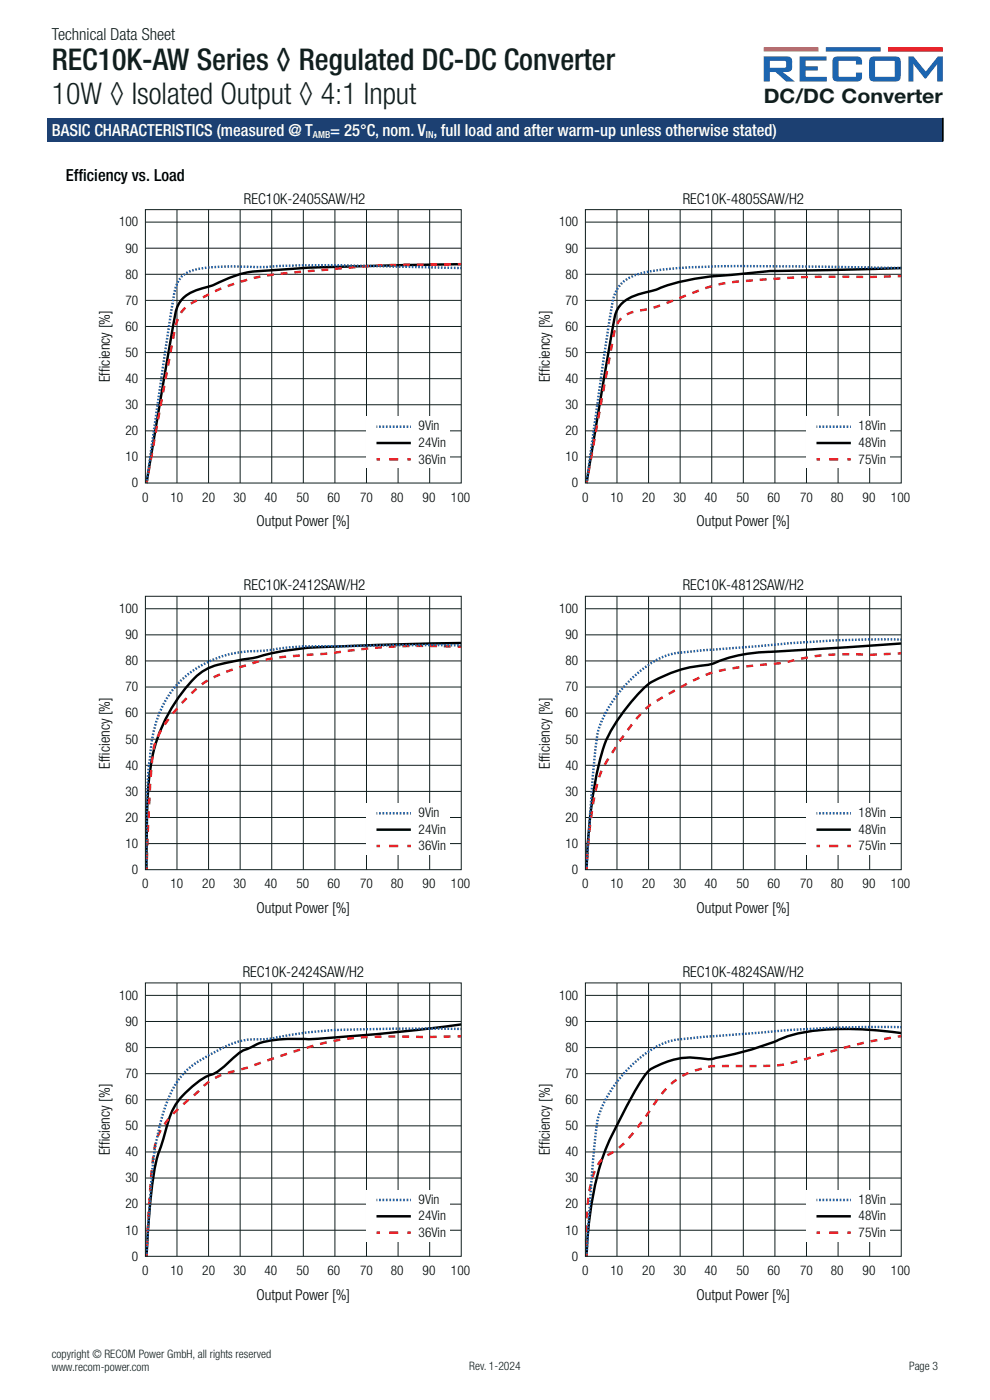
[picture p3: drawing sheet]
<svg xmlns="http://www.w3.org/2000/svg" width="210mm" height="297mm" viewBox="0 0 210 297" stroke-linecap="round" stroke-linejoin="round" font-family="sans-serif">
<path d="M162 10h11.6v.9l-11.6 .1z" fill="#fdbb27"/>
<path d="M175.2 10h11.6v.9l-11.6 .1z" fill="#1c65b0"/>
<path d="M188.4 10h11.6v.9l-11.6 .1z" fill="#d5282c"/>
<g fill="#1c65b0">
<path d="M169.6 12h5.7v.9h-4.4v1.2h2.5l.1 .8-2.6 .1v1.2l4.4 .1 .1 1h-5.8z"/>
<path d="M176.9 12.2l.9-.2h3.9a1.2 1.2 0 0 1 1.1 1.7h-1.2l-.1-.8h-3.6v3.4h3.6l.1-.9h1.2l.1 .8-.3 .8-.6 .3h-4.3a.99 .99 0 0 1-1.1-1.1v-3.3z"/>
<path d="M192.7 12h1.1l2.6 3.2 2.5-3.2h1.1v5.3h-1.2v-3.8l-2.5 3.2-.2-.1-2.4-3.1 .1 3.8h-1.1z"/>
<path d="M163.3 12.9h3a.4 .4 0 0 1 .5 .4v.6a.4 .4 0 0 1-.5 .5h-3zM162 12v5.3h1.3v-2h1.1l2.4 2h1.8l-2.5-2h.7a1.15 1.15 0 0 0 1.2-1.6 1.24 1.24 0 0 0-1-1.7z"/>
<path d="M185.6 12.9h4.2v3.4h-4.2zM184.6 12.2l-.2 .7v3.3a.97 .97 0 0 0 1.1 1.1h4.4l.7-.2 .4-.6 .1-3.4a1 1 0 0 0-1.2-1.1h-4.4z"/>
</g>
<g fill="none" stroke="#101f1e" stroke-width=".21">
<path d="M30.8 58.2h67M30.8 44.5h67v58h-67zM30.8 52.7h67M30.9 47.1h66.9M37.5 44.5v58M44.2 44.5v58M50.9 44.5v58M57.6 44.5v58M64.3 44.5v58M71 44.5v58M77.7 44.5v58M84.4 44.5v58"/>
<path d="M91.1 44.5v58M30.9 69.3h66.9M30.9 74.8h66.9M30.9 63.7h66.9M30.8 91.4h67M30.8 96.9h67M30.9 80.3h66.9M30.9 85.9h66.9"/>
</g>
<path d="M97.8 56l-20.4 .4a259 259 0 0 0-25 1.4 33.9 33.9 0 0 0-7.6 2.8l-1.5 .5a7.8 7.8 0 0 0-5.7 4l-.4 1.3-1.1 6.1-5 30" fill="none" stroke="#000001" stroke-width=".52"/>
<path d="M97.8 56l-.7 .1M31.2 101.8l-.1 .7" fill="none" stroke="#e82027" stroke-width=".52"/>
<path d="M31.5 100.3l5.5-29.8a7.8 7.8 0 0 1 3.4-6.1l.8-.4a48.6 48.6 0 0 1 22.2-6.3l1.3-.1a249.4 249.4 0 0 1 26.4-1.5h5.3" fill="none" stroke="#e82027" stroke-width=".52" stroke-dasharray="1.4 1.4" stroke-linecap="butt"/>
<path d="M97.7 56.9h.1M31.1 102.3v.2" fill="none" stroke="#1c57a4" stroke-width=".52"/>
<path d="M97.3 56.9l-24.1-.6a276.5 276.5 0 0 0-19 .3 57.7 57.7 0 0 0-12.8 .6 5.3 5.3 0 0 0-4.4 5l-2.2 14-3.7 25.9" fill="none" stroke="#1c57a4" stroke-width=".52" stroke-dasharray=".3 .3" stroke-linecap="butt"/>
<path d="M77.7 88.3h17.8v11h-17.8z" fill="#fff"/>
<path d="M79.9 90.5h.1M87 90.5h.1" fill="none" stroke="#1c57a4" stroke-width=".53"/>
<path d="M80.4 90.5h6.4" fill="none" stroke="#1c57a4" stroke-width=".53" stroke-dasharray=".4 .4" stroke-linecap="butt"/>
<path d="M79.9 97.5h.7M86.4 97.5h.7" fill="none" stroke="#e82027" stroke-width=".53"/>
<path d="M82.5 97.5h2.9" fill="none" stroke="#e82027" stroke-width=".53" stroke-dasharray="1.9 1.9" stroke-linecap="butt"/>
<path d="M79.9 94h7.2" fill="none" stroke="#000001" stroke-width=".53"/>
<g fill="none" stroke="#101f1e" stroke-width=".21">
<path d="M30.8 126.5h67v58h-67zM30.8 134.7h67M30.9 129.1h66.9M37.5 126.5v58M44.2 126.5v58M50.9 126.5v58M57.6 126.5v58M64.3 126.5v58M71 126.5v58M77.7 126.5v58M84.4 126.5v58M91.1 126.5v58"/>
<path d="M30.8 140.2h67M30.9 151.3h66.9M30.9 156.8h66.9M30.9 145.7h66.9M30.8 173.4h67M30.8 179h67M30.9 162.4h66.9M30.9 167.9h66.9"/>
</g>
<path d="M97.8 136.4l-15.8 .4a223 223 0 0 0-18.9 .9 65.7 65.7 0 0 0-9.7 1.9l-2.8 .5a19.1 19.1 0 0 0-8.2 2.8 34.3 34.3 0 0 0-10.9 23l-.3 7.7-.1 10.9" fill="none" stroke="#000001" stroke-width=".52"/>
<path d="M97.1 137.2h.7M31.1 183.8v.7" fill="none" stroke="#e82027" stroke-width=".52"/>
<path d="M31.1 182.3l.5-11.4a115.9 115.9 0 0 1 1-12.3 25.1 25.1 0 0 1 7-10.6 24.4 24.4 0 0 1 12.6-6.8 52.7 52.7 0 0 1 15.6-2.4l4.8-.5a110.3 110.3 0 0 1 18.5-1.3l5.2 .2" fill="none" stroke="#e82027" stroke-width=".52" stroke-dasharray="1.5 1.5" stroke-linecap="butt"/>
<path d="M97.7 136.9h.1M31.1 184.3v.2" fill="none" stroke="#1c57a4" stroke-width=".52"/>
<path d="M97.3 136.9a493.6 493.6 0 0 0-25.3 .2h-.7a75 75 0 0 0-15.6 1 23.3 23.3 0 0 0-19.3 8.6 25.7 25.7 0 0 0-4.6 14.4 172.6 172.6 0 0 0-.7 21.3v1.8" fill="none" stroke="#1c57a4" stroke-width=".52" stroke-dasharray=".3 .3" stroke-linecap="butt"/>
<path d="M77.7 170.4h17.8v10.9h-17.8z" fill="#fff"/>
<path d="M79.9 172.5h.1M87 172.5h.1" fill="none" stroke="#1c57a4" stroke-width=".53"/>
<path d="M80.4 172.5h6.4" fill="none" stroke="#1c57a4" stroke-width=".53" stroke-dasharray=".4 .4" stroke-linecap="butt"/>
<path d="M79.9 179.5h.7M86.4 179.5h.7" fill="none" stroke="#e82027" stroke-width=".53"/>
<path d="M82.5 179.5h2.9" fill="none" stroke="#e82027" stroke-width=".53" stroke-dasharray="1.9 1.9" stroke-linecap="butt"/>
<path d="M79.9 176h7.2" fill="none" stroke="#000001" stroke-width=".53"/>
<g fill="none" stroke="#101f1e" stroke-width=".21">
<path d="M30.8 208.5h67v58h-67zM30.8 216.7h67M30.9 211.2h66.9M37.5 208.5v58M44.2 208.5v58M50.9 208.5v58M57.6 208.5v58M64.3 208.5v58M71 208.5v58M77.7 208.5v58M84.4 208.5v58M91.1 208.5v58"/>
<path d="M30.8 222.2h67M30.9 233.3h66.9M30.9 238.8h66.9M30.9 227.8h66.9M30.8 255.4h67M30.9 244.4h66.9M30.9 249.9h66.9M30.8 261h67"/>
</g>
<path d="M97.8 217.3a334.3 334.3 0 0 1-33 3.1 29.5 29.5 0 0 0-10.1 1l-2.1 1.1a9.5 9.5 0 0 0-4.1 2.9l-.8 .7a8.1 8.1 0 0 1-3.6 2.1 18.8 18.8 0 0 0-7.7 7.7l-.7 1.8-1.1 4.1a39.3 39.3 0 0 0-2.6 12.2l-.9 12.5" fill="none" stroke="#000001" stroke-width=".52"/>
<path d="M97.8 219.8l-.8 .1M31.1 265.8v.7" fill="none" stroke="#e82027" stroke-width=".52"/>
<path d="M31.2 264.3l.4-8.9a97.3 97.3 0 0 1 1.5-13.2 18.9 18.9 0 0 1 6.6-8.6l2.5-2.2a12.9 12.9 0 0 1 7.7-4.2l2-.5a130.2 130.2 0 0 1 20.6-6.2 98 98 0 0 1 17.6-.5l6.2-.1" fill="none" stroke="#e82027" stroke-width=".52" stroke-dasharray="1.5 1.5" stroke-linecap="butt"/>
<path d="M97.7 218.3h.1M31.1 266.4v.1" fill="none" stroke="#1c57a4" stroke-width=".52"/>
<path d="M97.3 218.3a291.3 291.3 0 0 0-31.3 .6l-4.8 .7a32.1 32.1 0 0 1-8.6 1 21.8 21.8 0 0 0-8.4 3.3 16.3 16.3 0 0 0-8.8 9.8 66.7 66.7 0 0 0-3.6 20.3l-.7 12.2" fill="none" stroke="#1c57a4" stroke-width=".52" stroke-dasharray=".3 .3" stroke-linecap="butt"/>
<path d="M77.7 252.4h17.8v10.9h-17.8z" fill="#fff"/>
<path d="M79.9 254.6h.1M87 254.6h.1" fill="none" stroke="#1c57a4" stroke-width=".53"/>
<path d="M80.4 254.6h6.4" fill="none" stroke="#1c57a4" stroke-width=".53" stroke-dasharray=".4 .4" stroke-linecap="butt"/>
<path d="M79.9 261.5h.7M86.4 261.5h.7" fill="none" stroke="#e82027" stroke-width=".53"/>
<path d="M82.5 261.5h2.9" fill="none" stroke="#e82027" stroke-width=".53" stroke-dasharray="1.9 1.9" stroke-linecap="butt"/>
<path d="M79.9 258h7.2" fill="none" stroke="#000001" stroke-width=".53"/>
<g fill="none" stroke="#101f1e" stroke-width=".21">
<path d="M124.1 58.2h67.1M124.2 44.5h67v58h-67zM124.2 52.7h67M124.2 47.1h67M130.9 44.5v58M137.6 44.5v58M144.3 44.5v58M151 44.5v58M157.7 44.5v58M164.4 44.5v58M171.1 44.5v58M177.8 44.5v58"/>
<path d="M184.5 44.5v58M124.2 69.3h67M124.2 74.8h67M124.2 63.7h67M124.1 91.4h67.1M124.1 96.9h67.1M124.2 80.3h67M124.2 85.9h67"/>
</g>
<path d="M191.2 56.9l-19.7 .5a93 93 0 0 0-15.9 .9 51.5 51.5 0 0 0-17.3 3.4l-1.7 .4a8.9 8.9 0 0 0-5.3 3 11.3 11.3 0 0 0-1.4 4.7l-5.5 32.7" fill="none" stroke="#000001" stroke-width=".52"/>
<path d="M191.2 58.6h-.8M124.5 101.8l-.1 .7" fill="none" stroke="#e82027" stroke-width=".52"/>
<path d="M124.8 100.3l5.1-27.6a11.4 11.4 0 0 1 1.7-5 7.6 7.6 0 0 1 4.8-1.9 56.3 56.3 0 0 0 10.4-3.6 35.6 35.6 0 0 1 13.7-2.8 202.1 202.1 0 0 1 24-.6l5.2-.2" fill="none" stroke="#e82027" stroke-width=".52" stroke-dasharray="1.5 1.5" stroke-linecap="butt"/>
<path d="M166.3 56.5h-.4M191 56.9h.2M124.4 102.3v.2" fill="none" stroke="#1c57a4" stroke-width=".52"/>
<path d="M165.6 56.5h-6.8a149.8 149.8 0 0 0-21.3 1.1 9.2 9.2 0 0 0-6.6 3.7 22.2 22.2 0 0 0-1.8 7.6l-4.6 33.2M190.6 56.9l-24.2-.4" fill="none" stroke="#1c57a4" stroke-width=".52" stroke-dasharray=".3 .3" stroke-linecap="butt"/>
<path d="M171.1 88.3h17.8v11h-17.8z" fill="#fff"/>
<path d="M173.2 90.5h.2M180.3 90.5h.2" fill="none" stroke="#1c57a4" stroke-width=".53"/>
<path d="M173.7 90.5h6.4" fill="none" stroke="#1c57a4" stroke-width=".53" stroke-dasharray=".4 .4" stroke-linecap="butt"/>
<path d="M173.2 97.5h.7M179.7 97.5h.8" fill="none" stroke="#e82027" stroke-width=".53"/>
<path d="M175.9 97.5h2.9" fill="none" stroke="#e82027" stroke-width=".53" stroke-dasharray="1.9 1.9" stroke-linecap="butt"/>
<path d="M173.2 94h7.3" fill="none" stroke="#000001" stroke-width=".53"/>
<g fill="none" stroke="#101f1e" stroke-width=".21">
<path d="M124.2 126.5h67v58h-67zM124.2 134.7h67M124.2 129.1h67M130.9 126.5v58M137.6 126.5v58M144.3 126.5v58M151 126.5v58M157.7 126.5v58M164.4 126.5v58M171.1 126.5v58M177.8 126.5v58M184.5 126.5v58"/>
<path d="M124.1 140.2h67.1M124.2 151.3h67M124.2 156.8h67M124.2 145.7h67M124.1 173.4h67.1M124.1 179h67.1M124.2 162.4h67M124.2 167.9h67"/>
</g>
<path d="M191.2 136.5l-17.9 1.2a185 185 0 0 0-15.9 1.2 27.3 27.3 0 0 0-6.4 1.9l-.6 .2a27.7 27.7 0 0 0-12.8 4.1 38.1 38.1 0 0 0-9.4 12.9 99.6 99.6 0 0 0-3.7 24.9l-.1 1.6" fill="none" stroke="#000001" stroke-width=".52"/>
<path d="M191.2 138.6h-.8M124.5 183.8l-.1 .7" fill="none" stroke="#e82027" stroke-width=".52"/>
<path d="M124.5 182.3l.1-1.1a81.1 81.1 0 0 1 2.6-16.6 39 39 0 0 1 4.8-8.1 29.7 29.7 0 0 1 6.4-7.3l2.6-1.5a47.5 47.5 0 0 1 11.1-5.3 126.8 126.8 0 0 1 14.5-1.9 49.1 49.1 0 0 1 17.9-1.6l5.2-.2" fill="none" stroke="#e82027" stroke-width=".52" stroke-dasharray="1.5 1.5" stroke-linecap="butt"/>
<path d="M191 135.7h.2M124.4 184.3v.2" fill="none" stroke="#1c57a4" stroke-width=".52"/>
<path d="M190.6 135.7a350 350 0 0 0-35.6 1.8l-7.2 .6a19.8 19.8 0 0 0-9.1 2.2 28.1 28.1 0 0 0-11.8 14.7 241.4 241.4 0 0 0-2.2 24.3l-.3 4.9" fill="none" stroke="#1c57a4" stroke-width=".52" stroke-dasharray=".3 .3" stroke-linecap="butt"/>
<path d="M171.1 170.4h17.8v10.9h-17.8z" fill="#fff"/>
<path d="M173.2 172.5h.2M180.3 172.5h.2" fill="none" stroke="#1c57a4" stroke-width=".53"/>
<path d="M173.7 172.5h6.4" fill="none" stroke="#1c57a4" stroke-width=".53" stroke-dasharray=".4 .4" stroke-linecap="butt"/>
<path d="M173.2 179.5h.7M179.7 179.5h.8" fill="none" stroke="#e82027" stroke-width=".53"/>
<path d="M175.9 179.5h2.9" fill="none" stroke="#e82027" stroke-width=".53" stroke-dasharray="1.9 1.9" stroke-linecap="butt"/>
<path d="M173.2 176h7.3" fill="none" stroke="#000001" stroke-width=".53"/>
<g fill="none" stroke="#101f1e" stroke-width=".21">
<path d="M124.2 208.5h67v58h-67zM124.2 216.7h67M124.2 211.2h67M130.9 208.5v58M137.6 208.5v58M144.3 208.5v58M151 208.5v58M157.7 208.5v58M164.4 208.5v58M171.1 208.5v58M177.8 208.5v58M184.5 208.5v58"/>
<path d="M124.1 222.2h67.1M124.2 233.3h67M124.2 238.8h67M124.2 227.8h67M124.1 255.4h67.1M124.2 244.4h67M124.2 249.9h67M124.1 261h67.1"/>
</g>
<path d="M191.2 219.2a64.6 64.6 0 0 0-21.9 0 19 19 0 0 0-4.8 1.7 74.3 74.3 0 0 1-13.9 3.8 19.3 19.3 0 0 0-9 .5l-1.6 .6a6.6 6.6 0 0 0-4.1 3.7l-2.2 3.7a125.4 125.4 0 0 0-5.7 11.7 77.9 77.9 0 0 0-3.6 21.6" fill="none" stroke="#000001" stroke-width=".52"/>
<path d="M191.2 219.8l-.8 .1M124.4 265.8v.7" fill="none" stroke="#e82027" stroke-width=".52"/>
<path d="M124.3 264.3a55.6 55.6 0 0 1 1.5-14.9 6.9 6.9 0 0 1 4.5-5.1l1.3-1a49.5 49.5 0 0 0 7.4-9.4 16.3 16.3 0 0 1 15.2-7.7h3.8a36.7 36.7 0 0 0 12-1.3l2.5-.7a118.4 118.4 0 0 1 17.2-4.2" fill="none" stroke="#e82027" stroke-width=".52" stroke-dasharray="1.5 1.5" stroke-linecap="butt"/>
<path d="M191 217.9h.2M124.4 266.4v.1" fill="none" stroke="#1c57a4" stroke-width=".52"/>
<path d="M190.6 217.9a354.4 354.4 0 0 0-38.5 1.9l-4.3 .3a19.8 19.8 0 0 0-9.1 2.2 28.1 28.1 0 0 0-11.8 14.7 241.4 241.4 0 0 0-2.2 24.3l-.3 4.9" fill="none" stroke="#1c57a4" stroke-width=".52" stroke-dasharray=".3 .3" stroke-linecap="butt"/>
<path d="M171.1 252.4h17.8v10.9h-17.8z" fill="#fff"/>
<path d="M173.2 254.6h.2M180.3 254.6h.2" fill="none" stroke="#1c57a4" stroke-width=".53"/>
<path d="M173.7 254.6h6.4" fill="none" stroke="#1c57a4" stroke-width=".53" stroke-dasharray=".4 .4" stroke-linecap="butt"/>
<path d="M173.2 261.5h.7M179.7 261.5h.8" fill="none" stroke="#e82027" stroke-width=".53"/>
<path d="M175.9 261.5h2.9" fill="none" stroke="#e82027" stroke-width=".53" stroke-dasharray="1.9 1.9" stroke-linecap="butt"/>
<path d="M173.2 258h7.3" fill="none" stroke="#000001" stroke-width=".53"/>
<path d="M10 25h190v5h-190z" fill="#1c4072"/>
<path d="M200 25v5" fill="none" stroke="#000001" stroke-width=".35"/>
<g font-size="6.3" fill="#101f1e">
<text x="11" y="14.8">REC10K-AW Series ◊ Regulated DC-DC Converter</text>
<text x="11" y="22">10W ◊ Isolated Output ◊ 4:1 Input</text>
</g>
<text font-size="4.2" fill="#101f1e" x="162" y="21.9">DC/DC Converter</text>
<text font-size="3.5" fill="#101f1e" x="11" y="8.5">Technical Data Sheet</text>
<g font-size="3.5" fill="#fff">
<text x="11" y="28.8">BASIC CHARACTERISTICS (measured @ T</text>
<text x="70" y="28.8">= 25°C, nom. V , full load and after warm-up unless otherwise stated)</text>
</g>
<g font-size="3.5" fill="#000001">
<text x="14" y="38.5">Eff</text>
<text x="16.7" y="38.5">iciency vs. Load</text>
</g>
<g font-size="3.2" fill="#000001">
<text x="51.7" y="43.2">REC10K-2405SAW/H2</text>
<text x="144.8" y="43.2">REC10K-4805SAW/H2</text>
<text x="23.3" y="81.1" transform="rotate(-90 23.3 81.1)">Efficiency [%]</text>
<text x="116.6" y="81.1" transform="rotate(-90 116.6 81.1)">Efficiency [%]</text>
<text x="54.4" y="111.7">Output Power [%]</text>
<text x="147.7" y="111.7">Output Power [%]</text>
<text x="51.7" y="125.2">REC10K-2412SAW/H2</text>
<text x="144.8" y="125.2">REC10K-4812SAW/H2</text>
<text x="23.3" y="163.1" transform="rotate(-90 23.3 163.1)">Efficiency [%]</text>
<text x="116.6" y="163.1" transform="rotate(-90 116.6 163.1)">Efficiency [%]</text>
<text x="54.4" y="193.7">Output Power [%]</text>
<text x="147.7" y="193.7">Output Power [%]</text>
<text x="51.5" y="207.2">REC10K-2424SAW/H2</text>
<text x="144.8" y="207.2">REC10K-4824SAW/H2</text>
<text x="23.3" y="245.1" transform="rotate(-90 23.3 245.1)">Efficiency [%]</text>
<text x="116.6" y="245.1" transform="rotate(-90 116.6 245.1)">Efficiency [%]</text>
<text x="54.4" y="275.7">Output Power [%]</text>
<text x="147.7" y="275.7">Output Power [%]</text>
</g>
<g font-size="2.8" fill="#000001">
<text x="25.3" y="48">100</text>
<text x="26.6" y="53.6">90</text>
<text x="118.6" y="48">100</text>
<text x="120" y="53.6">90</text>
<text x="26.6" y="59.1">80</text>
<text x="120" y="59.1">80</text>
<text x="26.6" y="64.6">70</text>
<text x="120" y="64.6">70</text>
<text x="26.6" y="70.2">60</text>
<text x="120" y="70.2">60</text>
<text x="26.6" y="75.7">50</text>
<text x="120" y="75.7">50</text>
<text x="26.6" y="81.3">40</text>
<text x="120" y="81.3">40</text>
<text x="26.6" y="86.8">30</text>
<text x="120" y="86.8">30</text>
<text x="26.6" y="92.3">20</text>
<text x="88.8" y="91.3">9Vin</text>
<text x="88.8" y="94.8">24Vin</text>
<text x="120" y="92.3">20</text>
<text x="182.1" y="91.3">18Vin</text>
<text x="182.1" y="94.8">48Vin</text>
<text x="26.6" y="97.9">10</text>
<text x="88.8" y="98.3">36Vin</text>
<text x="120" y="97.9">10</text>
<text x="182.1" y="98.3">75Vin</text>
<text x="28" y="103.4">0</text>
<text x="30.2" y="106.4">0</text>
<text x="36.2" y="106.4">10</text>
<text x="42.9" y="106.4">20</text>
<text x="49.5" y="106.4">30</text>
<text x="56.1" y="106.4">40</text>
<text x="62.9" y="106.4">50</text>
<text x="69.5" y="106.4">60</text>
<text x="76.4" y="106.4">70</text>
<text x="82.9" y="106.4">80</text>
<text x="89.7" y="106.4">90</text>
<text x="95.7" y="106.4">100</text>
<text x="121.3" y="103.4">0</text>
<text x="123.5" y="106.4">0</text>
<text x="129.5" y="106.4">10</text>
<text x="136.2" y="106.4">20</text>
<text x="142.9" y="106.4">30</text>
<text x="149.4" y="106.4">40</text>
<text x="156.2" y="106.4">50</text>
<text x="162.8" y="106.4">60</text>
<text x="169.7" y="106.4">70</text>
<text x="176.3" y="106.4">80</text>
<text x="183" y="106.4">90</text>
<text x="189" y="106.4">100</text>
<text x="25.3" y="130.1">100</text>
<text x="118.6" y="130.1">100</text>
<text x="26.6" y="135.6">90</text>
<text x="120" y="135.6">90</text>
<text x="26.6" y="141.1">80</text>
<text x="120" y="141.1">80</text>
<text x="26.6" y="146.7">70</text>
<text x="120" y="146.7">70</text>
<text x="26.6" y="152.2">60</text>
<text x="120" y="152.2">60</text>
<text x="26.6" y="157.7">50</text>
<text x="120" y="157.7">50</text>
<text x="26.6" y="163.3">40</text>
<text x="120" y="163.3">40</text>
<text x="26.6" y="168.8">30</text>
<text x="88.8" y="173.3">9Vin</text>
<text x="120" y="168.8">30</text>
<text x="182.1" y="173.3">18Vin</text>
<text x="26.6" y="174.3">20</text>
<text x="26.6" y="179.9">10</text>
<text x="88.8" y="176.8">24Vin</text>
<text x="120" y="174.3">20</text>
<text x="120" y="179.9">10</text>
<text x="182.1" y="176.8">48Vin</text>
<text x="28" y="185.4">0</text>
<text x="88.8" y="180.4">36Vin</text>
<text x="121.3" y="185.4">0</text>
<text x="182.1" y="180.4">75Vin</text>
<text x="30.2" y="188.4">0</text>
<text x="36.2" y="188.4">10</text>
<text x="42.9" y="188.4">20</text>
<text x="49.5" y="188.4">30</text>
<text x="56.1" y="188.4">40</text>
<text x="62.9" y="188.4">50</text>
<text x="69.5" y="188.4">60</text>
<text x="76.4" y="188.4">70</text>
<text x="82.9" y="188.4">80</text>
<text x="89.7" y="188.4">90</text>
<text x="95.7" y="188.4">100</text>
<text x="123.5" y="188.4">0</text>
<text x="129.5" y="188.4">10</text>
<text x="136.2" y="188.4">20</text>
<text x="142.9" y="188.4">30</text>
<text x="149.4" y="188.4">40</text>
<text x="156.2" y="188.4">50</text>
<text x="162.8" y="188.4">60</text>
<text x="169.7" y="188.4">70</text>
<text x="176.3" y="188.4">80</text>
<text x="183" y="188.4">90</text>
<text x="189" y="188.4">100</text>
<text x="25.3" y="212.1">100</text>
<text x="118.6" y="212.1">100</text>
<text x="26.6" y="217.6">90</text>
<text x="120" y="217.6">90</text>
<text x="26.6" y="223.2">80</text>
<text x="120" y="223.2">80</text>
<text x="26.6" y="228.7">70</text>
<text x="120" y="228.7">70</text>
<text x="26.6" y="234.2">60</text>
<text x="26.6" y="239.8">50</text>
<text x="120" y="234.2">60</text>
<text x="120" y="239.8">50</text>
<text x="26.6" y="245.3">40</text>
<text x="120" y="245.3">40</text>
<text x="26.6" y="250.8">30</text>
<text x="120" y="250.8">30</text>
<text x="26.6" y="256.4">20</text>
<text x="88.8" y="255.3">9Vin</text>
<text x="120" y="256.4">20</text>
<text x="182.1" y="255.3">18Vin</text>
<text x="26.6" y="261.9">10</text>
<text x="88.8" y="258.9">24Vin</text>
<text x="88.8" y="262.4">36Vin</text>
<text x="120" y="261.9">10</text>
<text x="182.1" y="258.9">48Vin</text>
<text x="182.1" y="262.4">75Vin</text>
<text x="28" y="267.4">0</text>
<text x="121.3" y="267.4">0</text>
<text x="30.2" y="270.4">0</text>
<text x="36.2" y="270.4">10</text>
<text x="42.9" y="270.4">20</text>
<text x="49.5" y="270.4">30</text>
<text x="56.1" y="270.4">40</text>
<text x="62.9" y="270.4">50</text>
<text x="69.5" y="270.4">60</text>
<text x="76.4" y="270.4">70</text>
<text x="82.9" y="270.4">80</text>
<text x="89.7" y="270.4">90</text>
<text x="95.7" y="270.4">100</text>
<text x="123.5" y="270.4">0</text>
<text x="129.5" y="270.4">10</text>
<text x="136.2" y="270.4">20</text>
<text x="142.9" y="270.4">30</text>
<text x="149.4" y="270.4">40</text>
<text x="156.2" y="270.4">50</text>
<text x="162.8" y="270.4">60</text>
<text x="169.7" y="270.4">70</text>
<text x="176.3" y="270.4">80</text>
<text x="183" y="270.4">90</text>
<text x="189" y="270.4">100</text>
</g>
<g font-size="2.5" fill="#101f1e">
<text x="11" y="288.1">copyright © RECOM Power GmbH, all rights reserved</text>
<text x="11" y="290.8">www.recom-power.com</text>
<text x="99.5" y="290.6">Rev. 1-2024</text>
<text x="192.8" y="290.6">Page 3</text>
</g>
<g font-size="2.1" fill="#fff">
<text x="66.4" y="29.2">AMB</text>
<text x="90.3" y="29.2">IN</text>
</g>
</svg>
